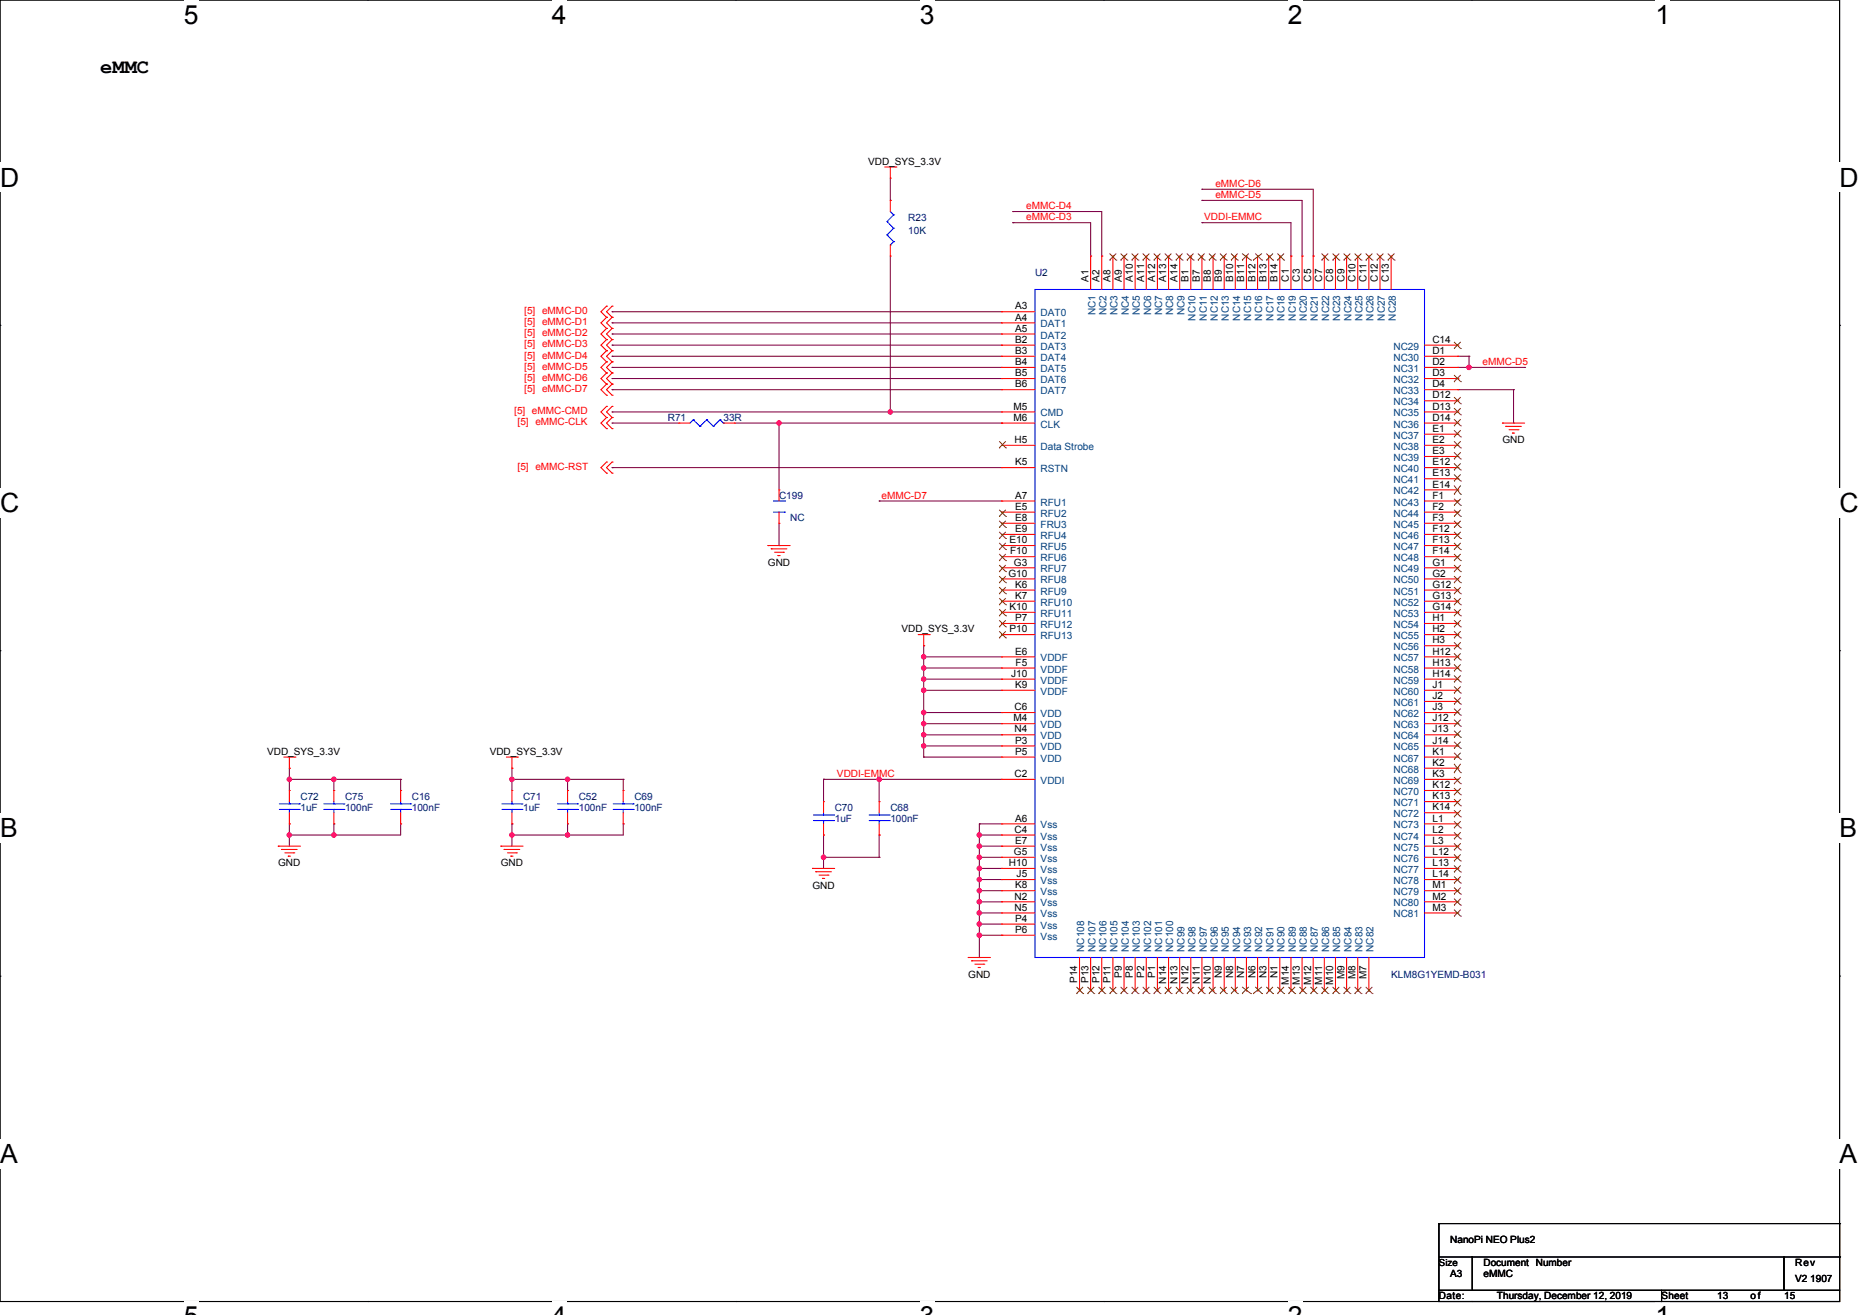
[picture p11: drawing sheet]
<svg xmlns="http://www.w3.org/2000/svg" width="297mm" height="210mm" viewBox="0 0 297 210" stroke-linecap="round" stroke-linejoin="round" font-family="sans-serif">
<path d="M0 0h293.9v207.8h-293.9z" fill="none" stroke="#000" stroke-width=".17"/>
<g fill="#fff">
<path d="M29.4 0h2.3v4.7h-2.3z"/>
<path d="M29.4 207.8h2.3v2.2h-2.3z"/>
</g>
<path d="M58.8 0h.1M58.8 207.8h.1" fill="none" stroke="#000" stroke-width=".17"/>
<g fill="#fff">
<path d="M88.2 0h2.3v4.7h-2.3z"/>
<path d="M88.2 207.8h2.3v2.2h-2.3z"/>
</g>
<path d="M117.6 0h.1M117.6 207.8h.1" fill="none" stroke="#000" stroke-width=".17"/>
<g fill="#fff">
<path d="M146.9 0h2.4v4.7h-2.4z"/>
<path d="M146.9 207.8h2.4v2.2h-2.4z"/>
</g>
<path d="M176.3 0h.1M176.3 207.8h.1" fill="none" stroke="#000" stroke-width=".17"/>
<g fill="#fff">
<path d="M205.7 0h2.4v4.7h-2.4z"/>
<path d="M205.7 207.8h2.4v2.2h-2.4z"/>
</g>
<path d="M235.1 0h.1M235.1 207.8h.1" fill="none" stroke="#000" stroke-width=".17"/>
<g fill="#fff">
<path d="M264.5 0h2.4v4.7h-2.4z"/>
<path d="M264.5 207.8h2.4v2.2h-2.4z"/>
<path d="M0 26h3.1v4.7h-3.1z"/>
<path d="M293.9 26h3.1v4.7h-3.1z"/>
<path d="M0 77.9h3.1v4.8h-3.1z"/>
<path d="M293.9 77.9h3.1v4.8h-3.1z"/>
</g>
<path d="M0 52h.1M293.9 52h.1" fill="none" stroke="#000" stroke-width=".17"/>
<g fill="#fff">
<path d="M0 129.9h2.8v4.7h-2.8z"/>
<path d="M293.9 129.9h2.8v4.7h-2.8z"/>
</g>
<path d="M0 103.9h.1M293.9 103.9h.1" fill="none" stroke="#000" stroke-width=".17"/>
<g fill="#fff">
<path d="M0 181.9h2.8v4.7h-2.8z"/>
<path d="M293.9 181.9h2.8v4.7h-2.8z"/>
</g>
<g fill="none" stroke="#000" stroke-width=".17">
<path d="M0 155.9h.1M293.9 155.9h.1M229.9 195.4h.1M229.9 195.4v5.3M229.9 195.4h64M293.9 195.4h.1M293.9 195.4v5.3M229.9 200.7h5.3v5.4h-5.3zM229.9 206.1h35.6v1.7h-35.6zM235.2 200.7h49.8v5.4h-49.8zM265.5 206.1h28.4v1.7h-28.4zM285 200.7h8.9v5.4h-8.9z"/>
<path d="M293.9 200.7h.1"/>
</g>
<g fill="none" stroke="#800040" stroke-width=".17">
<path d="M142.2 32h.1M142.2 28.4v3.6M161.8 35.6h.1M161.8 33.8h.1M161.8 35.6h12.4v5.3M161.8 33.8h14.2v7.1M192 30.2h.1M192 32h.1M192 35.6h.1M192 30.2h17.8v10.7M192 32h16v8.9M192 35.6h14.2v5.3"/>
<path d="M97.8 49.8h.1M97.8 51.6h.1M97.8 53.3h.1M97.8 55.1h.1M97.8 56.9h.1M97.8 58.7h.1M97.8 49.8h62.2M97.8 51.6h62.2M97.8 53.3h62.2M97.8 55.1h62.2M97.8 56.9h62.2M97.8 58.7h62.2"/>
<path d="M142.2 40.9v24.9M174.2 40.9h.1M176 40.9h.1M206.2 40.9h.1M208 40.9h.1M209.8 40.9h.1M232.9 56.9h1.8M232.9 58.7h10.7M234.7 56.9h.1M234.7 58.7h.1M234.7 56.9v1.8M243.6 58.7h.1"/>
<path d="M97.8 60.5h.1M97.8 62.2h.1M97.8 74.7h.1M97.8 65.8h.1M97.8 67.6h.1M97.8 60.5h62.2M97.8 62.2h62.2M97.8 65.8h62.2M97.8 67.6h10.7M97.8 74.7h62.2M117.3 67.6h42.7M124.5 67.6h.1"/>
<path d="M124.5 67.6v10.6M142.2 65.8h.1M160 67.6h.1M232.9 62.2h8.9M241.8 67.6h.1M241.8 62.2h.1M241.8 62.2v5.4M124.5 87.1h.1M124.5 83.6v3.5M140.5 80h.1M140.5 80h19.5M147.6 110.2h.1"/>
<path d="M147.6 104.9h.1M147.6 103.1h.1M147.6 106.7h.1M147.6 108.5h.1M147.6 113.8h.1M147.6 115.6h.1M147.6 117.3h.1M147.6 119.1h.1M147.6 103.1v17.8M147.6 104.9h12.4M147.6 106.7h12.4M147.6 108.5h12.4"/>
<path d="M147.6 110.2h12.4M147.6 113.8h12.4M147.6 115.6h12.4M147.6 117.3h12.4M147.6 119.1h12.4M46.2 124.5h.1M46.2 122.7h.1M46.2 133.3h.1M46.2 131.6h.1M46.2 124.5h17.8M46.2 122.7v3.5M46.2 131.6v3.5"/>
<path d="M53.3 124.5h.1M53.3 131.6h.1M53.3 133.3h.1M53.3 124.5v1.7M53.3 131.6v1.7M64 124.5h.1M64 131.6h.1M64 131.6v1.7h-17.8M64 124.5v1.7M81.8 124.5h.1M81.8 122.7h.1M81.8 133.3h.1"/>
<path d="M81.8 131.6h.1M81.8 124.5h17.8M81.8 122.7v3.5M81.8 131.6v3.5M90.7 124.5h.1M90.7 131.6h.1M90.7 133.3h.1M90.7 124.5v1.7M90.7 131.6v1.7M99.6 124.5h.1M99.6 131.6h.1M99.6 131.6v1.7h-17.8"/>
<path d="M99.6 124.5v1.7M131.6 124.5h.1M131.6 133.3h.1M131.6 136.9h.1M131.6 124.5h28.4M131.6 136.9h8.9M131.6 124.5v3.5M131.6 133.3v5.4M140.5 124.5h.1M140.5 136.9h.1M140.5 133.3h.1M140.5 124.5v3.5"/>
<path d="M140.5 133.3v3.6M147.6 120.9h.1M147.6 120.9h12.4M156.5 131.6h.1M156.5 133.3h.1M156.5 135.1h.1M156.5 136.9h.1M156.5 138.7h.1M156.5 136.9h3.5M156.5 133.3h3.5M156.5 131.6h3.5M156.5 131.6v21.3"/>
<path d="M156.5 135.1h3.5M156.5 138.7h3.5M156.5 140.5h.1M156.5 142.2h.1M156.5 144h.1M156.5 145.8h.1M156.5 147.6h.1M156.5 149.4h.1M156.5 152.9h.1M156.5 140.5h3.5M156.5 142.2h3.5M156.5 144h3.5"/>
<path d="M156.5 145.8h3.5M156.5 147.6h3.5M156.5 149.4h3.5"/>
</g>
<g fill="#f0f" stroke="#f0f" stroke-width=".17">
<circle cx="142.2" cy="65.8" r=".35"/>
<circle cx="131.6" cy="136.9" r=".35"/>
<circle cx="90.7" cy="124.5" r=".35"/>
<circle cx="81.8" cy="124.5" r=".35"/>
<circle cx="90.7" cy="133.3" r=".35"/>
<circle cx="46.2" cy="124.5" r=".35"/>
<circle cx="53.3" cy="124.5" r=".35"/>
<circle cx="46.2" cy="133.3" r=".35"/>
<circle cx="53.3" cy="133.3" r=".35"/>
<circle cx="147.6" cy="104.9" r=".35"/>
<circle cx="147.6" cy="106.7" r=".35"/>
<circle cx="147.6" cy="108.5" r=".35"/>
<circle cx="147.6" cy="110.2" r=".35"/>
<circle cx="147.6" cy="113.8" r=".35"/>
<circle cx="147.6" cy="117.3" r=".35"/>
<circle cx="147.6" cy="115.6" r=".35"/>
<circle cx="147.6" cy="119.1" r=".35"/>
<circle cx="140.5" cy="124.5" r=".35"/>
<circle cx="156.5" cy="133.3" r=".35"/>
<circle cx="156.5" cy="135.1" r=".35"/>
<circle cx="156.5" cy="136.9" r=".35"/>
<circle cx="156.5" cy="138.7" r=".35"/>
<circle cx="156.5" cy="140.5" r=".35"/>
<circle cx="156.5" cy="142.2" r=".35"/>
<circle cx="156.5" cy="144" r=".35"/>
<circle cx="156.5" cy="145.8" r=".35"/>
<circle cx="156.5" cy="147.6" r=".35"/>
<circle cx="156.5" cy="149.3" r=".35"/>
<circle cx="81.8" cy="133.3" r=".35"/>
<circle cx="234.7" cy="58.7" r=".35"/>
<circle cx="124.5" cy="67.6" r=".35"/>
</g>
<g fill="none" stroke="#f00" stroke-width=".17">
<path d="M141.4 26.7h1.7M142.2 28.4h.1M142.2 32h.1M142.2 26.7v1.7M142.2 32v1.8M142.2 39.1v1.8M143.1 26.7h.1M96.9 50.7h.1M96.9 48.9h.1M96.9 52.5h.1M96.9 54.2h.1M96.9 56h.1"/>
<path d="M96.9 57.8h.1M96.9 59.6h.1M96.9 48.9l-.9 .9 .9 .9M96.9 50.7l-.9 .9 .9 .9M96.9 52.5l-.9 .8 .9 .9M96.9 54.2l-.9 .9 .9 .9M96.9 56l-.9 .9 .9 .9M96.9 57.8l-.9 .9 .9 .9M96.9 59.6l-.9 .9 .9 .8M97.8 50.7h.1M97.8 48.9h.1M97.8 52.5h.1"/>
<path d="M97.8 54.2h.1M97.8 56h.1M97.8 57.8h.1M97.8 59.6h.1M97.8 48.9l-.9 .9 .9 .9M97.8 50.7l-.9 .9 .9 .9M97.8 52.5l-.9 .8 .9 .9M97.8 54.2l-.9 .9 .9 .9M97.8 56l-.9 .9 .9 .9M97.8 57.8l-.9 .9 .9 .9M97.8 59.6l-.9 .9 .9 .8M142.2 40.9h.1"/>
<path d="M160 49.8h.1M160 51.6h.1M160 53.3h.1M160 55.1h.1M160 56.9h.1M160 58.7h.1M160 49.8h5.4M160 51.6h5.4M160 53.3h5.4M160 55.1h5.4M160 56.9h5.4M160 58.7h5.4"/>
<path d="M174.2 40.9h.1M174.2 40.9v5.3M176 40.9h.1M176 40.9v5.3M177.8 40.9h.1M177.8 40.9v5.3M179.6 40.9h.1M179.6 40.9v5.3M181.4 40.9h.1M181.4 40.9v5.3M183.1 40.9h.1M183.1 40.9v5.3"/>
<path d="M184.9 40.9h.1M184.9 40.9v5.3M186.7 40.9h.1M186.7 40.9v5.3M188.5 40.9h.1M188.5 40.9v5.3M190.2 40.9h.1M190.2 40.9v5.3M192 40.9h.1M192 40.9v5.3M193.8 40.9h.1M193.8 40.9v5.3"/>
<path d="M195.6 40.9h.1M195.6 40.9v5.3M197.4 40.9h.1M197.4 40.9v5.3M199.1 40.9h.1M199.1 40.9v5.3M200.9 40.9h.1M200.9 40.9v5.3M202.7 40.9h.1M202.7 40.9v5.3M204.5 40.9h.1M204.5 40.9v5.3"/>
<path d="M206.2 40.9h.1M206.2 40.9v5.3M208 40.9h.1M208 40.9v5.3M209.8 40.9h.1M209.8 40.9v5.3M211.6 40.9h.1M211.6 40.9v5.3M213.4 40.9h.1M213.4 40.9v5.3M215.1 40.9h.1M215.1 40.9v5.3"/>
<path d="M216.9 40.9h.1M216.9 40.9v5.3M218.7 40.9h.1M218.7 40.9v5.3M220.5 40.9h.1M220.5 40.9v5.3M222.2 40.9h.1M222.2 40.9v5.3M227.6 55.1h5.3M227.6 56.9h5.3M227.6 58.7h5.3M232.9 55.1h.1"/>
<path d="M232.9 56.9h.1M232.9 58.7h.1M96.9 68.5h.1M96.9 66.7h.1M96.9 64.9h.1M96.9 61.3h.1M96.9 63.1h.1M96.9 75.6h.1M96.9 73.8h.1M96.9 66.7l-.9 .9 .9 .9M96.9 64.9l-.9 .9 .9 .9M96.9 61.3l-.9 .9 .9 .9"/>
<path d="M96.9 73.8l-.9 .9 .9 .9M97.8 68.5h.1M97.8 66.7h.1M97.8 64.9h.1M97.8 61.3h.1M97.8 63.1h.1M97.8 75.6h.1M97.8 73.8h.1M97.8 66.7l-.9 .9 .9 .9M97.8 64.9l-.9 .9 .9 .9M97.8 61.3l-.9 .9 .9 .9M97.8 73.8l-.9 .9 .9 .9"/>
<path d="M108.5 67.6h.1M108.5 67.6h1.7M115.6 67.6h1.7M117.3 67.6h.1M124.5 78.2h.1M124.5 78.2v1.8M160 60.5h.1M160 62.2h.1M160 71.1h.1M160 74.7h.1M160 65.8h.1M160 67.6h.1"/>
<path d="M160 67.6h5.4M160 60.5h5.4M160 62.2h5.4M160 65.8h5.4M160 71.1h5.4M160 74.7h5.4M227.6 67.6h5.3M227.6 60.5h5.3M227.6 62.2h5.3M227.6 64h5.3M227.6 65.8h5.3M227.6 69.3h5.3"/>
<path d="M227.6 71.1h5.3M227.6 72.9h5.3M227.6 74.7h5.3M227.6 76.5h5.3M227.6 78.2h5.3M232.9 60.5h.1M232.9 62.2h.1M232.9 64h.1M232.9 65.8h.1M232.9 67.6h.1M232.9 69.3h.1M232.9 71.1h.1"/>
<path d="M232.9 72.9h.1M232.9 74.7h.1M232.9 76.5h.1M232.9 78.2h.1M240 67.6h.1M240 67.6h3.6M240.6 68.1h.1M240.6 68.1h2.5M241.1 68.6h1.4M241.6 69.2h.1M241.6 69.2h.4M242.5 68.6h.1"/>
<path d="M122.7 87.1h.1M122.7 87.1h3.5M123.2 87.7h.1M123.2 87.7h2.5M123.8 88.2h1.4M124.3 88.7h.1M124.3 88.7h.3M124.5 83.6h.1M124.5 81.8v1.8M125.2 88.2h.1M160 80h.1M160 81.8h.1"/>
<path d="M160 83.6h.1M160 85.3h.1M160 87.1h.1M160 88.9h.1M160 90.7h.1M160 92.5h.1M160 94.2h.1M160 96h.1M160 97.8h.1M160 99.6h.1M160 87.1h5.4M160 80h5.4"/>
<path d="M160 81.8h5.4M160 83.6h5.4M160 85.3h5.4M160 88.9h5.4M160 90.7h5.4M160 92.5h5.4M160 94.2h5.4M160 96h5.4M160 97.8h5.4M160 99.6h5.4M227.6 87.1h5.3M227.6 80h5.3"/>
<path d="M227.6 81.8h5.3M227.6 83.6h5.3M227.6 85.3h5.3M227.6 88.9h5.3M227.6 90.7h5.3M227.6 92.5h5.3M227.6 94.2h5.3M227.6 96h5.3M227.6 97.8h5.3M227.6 99.6h5.3M232.9 80h.1M232.9 81.8h.1"/>
<path d="M232.9 83.6h.1M232.9 85.3h.1M232.9 87.1h.1M232.9 88.9h.1M232.9 90.7h.1M232.9 92.5h.1M232.9 94.2h.1M232.9 96h.1M232.9 97.8h.1M232.9 99.6h.1M146.7 101.3h1.8M147.6 103.1h.1"/>
<path d="M147.6 101.3v1.8M148.5 101.3h.1M160 113.8h.1M160 104.9h.1M160 106.7h.1M160 108.5h.1M160 110.2h.1M160 115.6h.1M160 117.3h.1M160 119.1h.1M160 101.3h.1M160 101.3h5.4"/>
<path d="M160 113.8h5.4M160 104.9h5.4M160 106.7h5.4M160 108.5h5.4M160 110.2h5.4M160 115.6h5.4M160 117.3h5.4M160 119.1h5.4M227.6 101.3h5.3M227.6 113.8h5.3M227.6 104.9h5.3M227.6 106.7h5.3"/>
<path d="M227.6 103.1h5.3M227.6 108.5h5.3M227.6 110.2h5.3M227.6 112h5.3M227.6 115.6h5.3M227.6 117.3h5.3M227.6 119.1h5.3M232.9 101.3h.1M232.9 103.1h.1M232.9 104.9h.1M232.9 106.7h.1M232.9 108.5h.1"/>
<path d="M232.9 110.2h.1M232.9 112h.1M232.9 113.8h.1M232.9 115.6h.1M232.9 117.3h.1M232.9 119.1h.1M44.4 135.1h.1M44.4 135.1h3.6M45 135.7h.1M45 135.7h2.5M45.3 120.9h1.8M45.5 136.2h1.4"/>
<path d="M46 136.7h.1M46 136.7h.4M46.2 122.7h.1M46.2 126.2h.1M46.2 131.6h.1M46.2 120.9v1.8M46.2 126.2v1.8M46.2 129.8v1.8M46.9 136.2h.1M47.1 120.9h.1M53.3 126.2h.1M53.3 131.6h.1"/>
<path d="M53.3 126.2v1.8M53.3 129.8v1.8M64 126.2h.1M64 131.6h.1M64 126.2v1.8M64 129.8v1.8M80 135.1h.1M80 135.1h3.6M80.5 135.7h.1M80.5 135.7h2.5M80.9 120.9h1.8M81.1 136.2h1.4"/>
<path d="M81.6 136.7h.1M81.6 136.7h.4M81.8 122.7h.1M81.8 126.2h.1M81.8 131.6h.1M81.8 120.9v1.8M81.8 126.2v1.8M81.8 129.8v1.8M82.5 136.2h.1M82.7 120.9h.1M90.7 126.2h.1M90.7 131.6h.1"/>
<path d="M90.7 126.2v1.8M90.7 129.8v1.8M99.6 126.2h.1M99.6 131.6h.1M99.6 126.2v1.8M99.6 129.8v1.8M129.8 138.7h.1M129.8 138.7h3.5M130.3 139.2h.1M130.3 139.2h2.5M130.9 139.8h1.4M131.6 128h.1"/>
<path d="M131.6 133.3h.1M131.6 128v1.8M131.6 131.6v1.7M132.3 139.8h.1M140.5 128h.1M140.5 133.3h.1M140.5 128v1.8M140.5 131.6v1.7M160 131.6h.1M160 124.5h.1M160 133.3h.1M160 135.1h.1"/>
<path d="M160 136.9h.1M160 138.7h.1M160 120.9h.1M160 120.9h5.4M160 138.7h5.4M160 135.1h5.4M160 131.6h5.4M160 124.5h5.4M160 133.3h5.4M160 136.9h5.4M227.6 120.9h5.3M227.6 138.7h5.3"/>
<path d="M227.6 135.1h5.3M227.6 131.6h5.3M227.6 124.5h5.3M227.6 133.3h5.3M227.6 136.9h5.3M227.6 122.7h5.3M227.6 126.2h5.3M227.6 128h5.3M227.6 129.8h5.3M232.9 120.9h.1M232.9 122.7h.1M232.9 124.5h.1"/>
<path d="M232.9 126.2h.1M232.9 128h.1M232.9 129.8h.1M232.9 131.6h.1M232.9 133.3h.1M232.9 135.1h.1M232.9 136.9h.1M232.9 138.7h.1M131.4 140.3h.1M131.4 140.3h.4M154.7 152.9h.1M154.7 152.9h3.5"/>
<path d="M155.2 153.4h.1M155.2 153.4h2.5M155.8 154h1.4M156.3 154.5h.1M156.3 154.5h.3M157.2 154h.1M160 140.5h.1M160 142.2h.1M160 144h.1M160 145.8h.1M160 147.6h.1M160 149.4h.1"/>
<path d="M160 140.5h5.4M160 142.2h5.4M160 144h5.4M160 145.8h5.4M160 147.6h5.4M160 149.4h5.4M172.5 158.2h.1M172.5 152.9v5.3M174.2 158.2h.1M174.2 152.9v5.3M176 158.2h.1M176 152.9v5.3"/>
<path d="M177.8 158.2h.1M177.8 152.9v5.3M179.6 158.2h.1M179.6 152.9v5.3M181.4 158.2h.1M181.4 152.9v5.3M183.1 158.2h.1M183.1 152.9v5.3M184.9 158.2h.1M184.9 152.9v5.3M186.7 158.2h.1M186.7 152.9v5.3"/>
<path d="M188.5 158.2h.1M188.5 152.9v5.3M190.2 158.2h.1M190.2 152.9v5.3M192 158.2h.1M192 152.9v5.3M193.8 158.2h.1M193.8 152.9v5.3M195.6 158.2h.1M195.6 152.9v5.3M197.4 158.2h.1M197.4 152.9v5.3"/>
<path d="M199.1 158.2h.1M199.1 152.9v5.3M200.9 158.2h.1M200.9 152.9v5.3M202.7 158.2h.1M202.7 152.9v5.3M204.5 158.2h.1M204.5 152.9v5.3M206.2 158.2h.1M206.2 152.9v5.3M208 158.2h.1M208 152.9v5.3"/>
<path d="M209.8 158.2h.1M209.8 152.9v5.3M211.6 158.2h.1M211.6 152.9v5.3M213.4 158.2h.1M213.4 152.9v5.3M215.1 158.2h.1M215.1 152.9v5.3M216.9 158.2h.1M216.9 152.9v5.3M218.7 158.2h.1M218.7 152.9v5.3"/>
<path d="M227.6 140.5h5.3M227.6 142.2h5.3M227.6 144h5.3M227.6 145.8h5.3M232.9 140.5h.1M232.9 142.2h.1M232.9 144h.1M232.9 145.8h.1"/>
</g>
<g fill="none" stroke="#00f" stroke-width=".17">
<path d="M141.7 35.4h.1M141.7 37.5h.1M141.7 35.4l1.1 1M141.7 37.5l1.1 1.1M142.2 39.1h.1M142.2 33.8l.6 .5M142.8 34.3h.1M142.8 36.4h.1M142.8 38.6h.1M142.8 34.3l-1.1 1.1M142.8 36.4l-1.1 1.1M142.8 38.6l-.6 .5"/>
<path d="M165.4 46.2h62.2v106.7h-62.2zM110.8 67h.1M110.8 67l-.6 .6M110.8 67l1 1.1M111.8 68.1h.1M112.9 67h.1M112.9 67l-1.1 1.1M112.9 67l1.1 1.1M114 68.1h.1M115 67h.1M115 67l-1 1.1M115 67l.6 .6"/>
<path d="M115.6 67.6h.1M123.6 81.8h1.7M123.6 80h1.7M125.3 81.8h.1M125.3 80h.1M44.6 129.3h3.2M44.6 128.4h3.2M46.2 128.4h.1M46.2 129.3h.1M46.2 128v.4M46.2 129.3v.5M47.8 129.3h.1"/>
<path d="M47.8 128.4h.1M51.7 129.3h3.2M51.7 128.4h3.2M53.3 128.4h.1M53.3 129.3h.1M53.3 128v.4M53.3 129.3v.5M54.9 129.3h.1M54.9 128.4h.1M62.4 129.3h3.2M62.4 128.4h3.2M64 128.4h.1"/>
<path d="M64 129.3h.1M64 128v.4M64 129.3v.5M65.6 129.3h.1M65.6 128.4h.1M80.2 129.3h3.2M80.2 128.4h3.2M81.8 128.4h.1M81.8 129.3h.1M81.8 128v.4M81.8 129.3v.5M83.4 129.3h.1"/>
<path d="M83.4 128.4h.1M89.1 129.3h3.2M89.1 128.4h3.2M90.7 128.4h.1M90.7 129.3h.1M90.7 128v.4M90.7 129.3v.5M92.3 129.3h.1M92.3 128.4h.1M98 129.3h3.2M98 128.4h3.2M99.6 128.4h.1"/>
<path d="M99.6 129.3h.1M99.6 128v.4M99.6 129.3v.5M101.2 129.3h.1M101.2 128.4h.1M130 131h3.2M130 130.2h3.2M131.6 130.2h.1M131.6 131h.1M131.6 129.8v.4M131.6 131v.6M133.2 131h.1"/>
<path d="M133.2 130.2h.1M138.9 131h3.2M138.9 130.2h3.2M140.5 130.2h.1M140.5 131h.1M140.5 129.8v.4M140.5 131v.6M142.1 131h.1M142.1 130.2h.1"/>
</g>
<g fill="none" stroke="#804000" stroke-width=".16">
<path d="M177.3 41.5h.1M177.3 40.5l1 1M178.3 41.5h.1M178.3 40.5l-1 1M179 41.5h.1M179 40.5l1.1 1M180.1 41.5h.1M180.1 40.5l-1.1 1M180.8 41.5h.1M180.8 40.5l1.1 1M181.9 41.5h.1M181.9 40.5l-1.1 1"/>
<path d="M182.6 41.5h.1M182.6 40.5l1 1M183.6 41.5h.1M183.6 40.5l-1 1M184.3 41.5h.1M184.3 40.5l1.1 1M185.4 41.5h.1M185.4 40.5l-1.1 1M186.1 41.5h.1M186.1 40.5l1 1M187.1 41.5h.1M187.1 40.5l-1 1"/>
<path d="M187.9 41.5h.1M187.9 40.5l1 1M188.9 41.5h.1M188.9 40.5l-1 1M189.6 41.5h.1M189.6 40.5l1.1 1M190.7 41.5h.1M190.7 40.5l-1.1 1M191.4 41.5h.1M191.4 40.5l1 1M192.4 41.5h.1M192.4 40.5l-1 1"/>
<path d="M193.1 41.5h.1M193.1 40.5l1.1 1M194.2 41.5h.1M194.2 40.5l-1.1 1M194.9 41.5h.1M194.9 40.5l1.1 1M196 41.5h.1M196 40.5l-1.1 1M196.7 41.5h.1M196.7 40.5l1 1M197.7 41.5h.1M197.7 40.5l-1 1"/>
<path d="M198.4 41.5h.1M198.4 40.5l1.4 1M199.5 40.5l-1.1 1M199.8 41.5h.1M200.2 41.5h.1M200.6 40.5l1 1M201.6 41.5h.1M201.6 40.5l-1.4 1M202.3 41.5h.1M202.3 40.5l1.1 1M203.4 41.5h.1M203.4 40.5l-1.1 1"/>
<path d="M204.1 41.5h.1M204.1 40.5l1 1M205.1 41.5h.1M205.1 40.5l-1 1M211.1 41.5h.1M211.1 40.5l1.1 1M212.2 41.5h.1M212.2 40.5l-1.1 1M212.9 41.5h.1M212.9 40.5l1.1 1M214 41.5h.1M214 40.5l-1.1 1"/>
<path d="M214.7 41.5h.1M214.7 40.5l1 1M215.7 41.5h.1M215.7 40.5l-1 1M216.4 41.5h.1M216.4 40.5l1.1 1M217.5 41.5h.1M217.5 40.5l-1.1 1M218.2 41.5h.1M218.2 40.5l1.1 1M219.3 41.5h.1M219.3 40.5l-1.1 1"/>
<path d="M220 41.5h.1M220 40.5l1 1M221 41.5h.1M221 40.5l-1 1M221.7 41.5h.1M221.7 40.5l1.1 1M222.8 41.5h.1M222.8 40.5l-1.1 1M232.3 55.7h.1M232.3 54.6l1.1 1.1M232.3 59.9l1.1 1.1M233.4 55.7h.1"/>
<path d="M233.4 54.6l-1.1 1.1M233.4 59.9l-1.1 1.1M159.6 71.5h.1M159.6 70.5l1.1 1M160.7 71.5h.1M160.7 70.5l-1.1 1M232.3 61h.1M232.3 64.5h.1M232.3 66.2h.1M232.3 68h.1M232.3 69.8h.1M232.3 71.5h.1"/>
<path d="M232.3 73.3h.1M232.3 75.1h.1M232.3 76.8h.1M232.3 78.9h.1M232.3 63.4l1.1 1.1M232.3 65.2l1.1 1M232.3 66.9l1.1 1.1M232.3 68.7l1.1 1.1M232.3 70.5l1.1 1M232.3 72.2l1.1 1.1M232.3 74l1.1 1.1M232.3 75.8l1.1 1"/>
<path d="M232.3 77.5l1.1 1.4M232.3 79.6l1.1 1.1M233.4 61h.1M233.4 64.5h.1M233.4 66.2h.1M233.4 68h.1M233.4 69.8h.1M233.4 71.5h.1M233.4 73.3h.1M233.4 75.1h.1M233.4 76.8h.1M233.4 78.9h.1"/>
<path d="M233.4 63.4l-1.1 1.1M233.4 65.2l-1.1 1M233.4 66.9l-1.1 1.1M233.4 68.7l-1.1 1.1M233.4 70.5l-1.1 1M233.4 72.2l-1.1 1.1M233.4 74l-1.1 1.1M233.4 75.8l-1.1 1M233.4 77.5l-1.1 1.4M233.4 79.6l-1.1 1.1M159.6 82.5h.1M159.6 84.2h.1"/>
<path d="M159.6 86h.1M159.6 87.8h.1M159.6 89.5h.1M159.6 91.3h.1M159.6 93.1h.1M159.6 94.8h.1M159.6 96.6h.1M159.6 98.3h.1M159.6 81.4l1.1 1.1M159.6 83.2l1.1 1M159.6 84.9l1.1 1.1M159.6 86.7l1.1 1.1"/>
<path d="M159.6 88.5l1.1 1M159.6 90.2l1.1 1.1M159.6 92l1.1 1.1M159.6 93.8l1.1 1M159.6 95.5l1.1 1.1M159.6 97.3l1.1 1M159.6 99.1l1.1 1M160.7 82.5h.1M160.7 84.2h.1M160.7 86h.1M160.7 87.8h.1M160.7 89.5h.1"/>
<path d="M160.7 91.3h.1M160.7 93.1h.1M160.7 94.8h.1M160.7 96.6h.1M160.7 98.3h.1M160.7 83.2l-1.1 1M160.7 84.9l-1.1 1.1M160.7 92l-1.1 1.1M160.7 93.8l-1.1 1M160.7 99.1l-1.1 1M160.7 81.4l-1.1 1.1M160.7 86.7l-1.1 1.1"/>
<path d="M160.7 88.5l-1.1 1M160.7 90.2l-1.1 1.1M160.7 95.5l-1.1 1.1M160.7 97.3l-1.1 1M232.3 80.7h.1M232.3 82.5h.1M232.3 84.2h.1M232.3 86h.1M232.3 87.8h.1M232.3 89.5h.1M232.3 91.3h.1M232.3 93.1h.1"/>
<path d="M232.3 94.8h.1M232.3 96.6h.1M232.3 98.3h.1M232.3 81.4l1.1 1.1M232.3 83.2l1.1 1M232.3 84.9l1.1 1.1M232.3 86.7l1.1 1.1M232.3 88.5l1.1 1M232.3 90.2l1.1 1.1M232.3 92l1.1 1.1M232.3 93.8l1.1 1M232.3 95.5l1.1 1.1"/>
<path d="M232.3 97.3l1.1 1M232.3 99.1l1.1 1M233.4 80.7h.1M233.4 82.5h.1M233.4 84.2h.1M233.4 86h.1M233.4 87.8h.1M233.4 89.5h.1M233.4 91.3h.1M233.4 93.1h.1M233.4 94.8h.1M233.4 96.6h.1"/>
<path d="M233.4 98.3h.1M233.4 81.4l-1.1 1.1M233.4 83.2l-1.1 1M233.4 84.9l-1.1 1.1M233.4 86.7l-1.1 1.1M233.4 88.5l-1.1 1M233.4 90.2l-1.1 1.1M233.4 92l-1.1 1.1M233.4 93.8l-1.1 1M233.4 95.5l-1.1 1.1M233.4 97.3l-1.1 1M233.4 99.1l-1.1 1"/>
<path d="M159.6 100.1h.1M159.6 101.9h.1M159.6 100.8l1.1 1.1M160.7 100.1h.1M160.7 101.9h.1M160.7 100.8l-1.1 1.1M232.3 100.1h.1M232.3 101.9h.1M232.3 103.6h.1M232.3 105.4h.1M232.3 107.2h.1M232.3 108.9h.1"/>
<path d="M232.3 110.7h.1M232.3 112.5h.1M232.3 114.2h.1M232.3 116h.1M232.3 117.7h.1M232.3 119.5h.1M232.3 100.8l1.1 1.1M232.3 102.6l1.1 1M232.3 104.3l1.1 1.1M232.3 106.1l1.1 1.1M232.3 107.9l1.1 1M232.3 109.6l1.1 1.1"/>
<path d="M232.3 111.4l1.1 1.1M232.3 113.2l1.1 1M232.3 114.9l1.1 1.1M232.3 116.7l1.1 1M232.3 118.5l1.1 1M233.4 100.1h.1M233.4 101.9h.1M233.4 103.6h.1M233.4 105.4h.1M233.4 107.2h.1M233.4 108.9h.1M233.4 110.7h.1"/>
<path d="M233.4 112.5h.1M233.4 114.2h.1M233.4 116h.1M233.4 117.7h.1M233.4 119.5h.1M233.4 100.8l-1.1 1.1M233.4 102.6l-1.1 1M233.4 104.3l-1.1 1.1M233.4 106.1l-1.1 1.1M233.4 107.9l-1.1 1M233.4 109.6l-1.1 1.1M233.4 111.4l-1.1 1.1"/>
<path d="M233.4 113.2l-1.1 1M233.4 114.9l-1.1 1.1M233.4 116.7l-1.1 1M233.4 118.5l-1.1 1M232.3 121.3h.1M232.3 123.4h.1M232.3 125.2h.1M232.3 126.9h.1M232.3 128.7h.1M232.3 130.4h.1M232.3 132.2h.1M232.3 134h.1"/>
<path d="M232.3 135.7h.1M232.3 137.5h.1M232.3 139.3h.1M232.3 120.2l1.1 1.1M232.3 122l1.1 1.4M232.3 124.1l1.1 1.1M232.3 125.9l1.1 1M232.3 127.6l1.1 1.1M232.3 129.4l1.1 1M232.3 131.2l1.1 1M232.3 132.9l1.1 1.1M232.3 134.7l1.1 1"/>
<path d="M232.3 136.4l1.1 1.1M232.3 138.2l1.1 1.1M232.3 140l1.1 1M233.4 121.3h.1M233.4 123.4h.1M233.4 125.2h.1M233.4 126.9h.1M233.4 128.7h.1M233.4 130.4h.1M233.4 132.2h.1M233.4 134h.1M233.4 135.7h.1"/>
<path d="M233.4 137.5h.1M233.4 139.3h.1M233.4 120.2l-1.1 1.1M233.4 122l-1.1 1.4M233.4 124.1l-1.1 1.1M233.4 125.9l-1.1 1M233.4 127.6l-1.1 1.1M233.4 129.4l-1.1 1M233.4 131.2l-1.1 1M233.4 132.9l-1.1 1.1M233.4 134.7l-1.1 1M233.4 136.4l-1.1 1.1"/>
<path d="M233.4 138.2l-1.1 1.1M233.4 140l-1.1 1M172 158.7h.1M172 157.6l1 1.1M173 158.7h.1M173 157.6l-1 1.1M173.7 158.7h.1M173.7 157.6l1.1 1.1M174.8 158.7h.1M174.8 157.6l-1.1 1.1M175.5 158.7h.1M175.5 157.6l1.1 1.1"/>
<path d="M176.6 158.7h.1M176.6 157.6l-1.1 1.1M177.3 158.7h.1M177.3 157.6l1 1.1M178.3 158.7h.1M178.3 157.6l-1 1.1M179 158.7h.1M179 157.6l1.1 1.1M180.1 158.7h.1M180.1 157.6l-1.1 1.1M180.8 158.7h.1M180.8 157.6l1.1 1.1"/>
<path d="M181.9 158.7h.1M181.9 157.6l-1.1 1.1M182.6 158.7h.1M182.6 157.6l1 1.1M183.6 158.7h.1M183.6 157.6l-1 1.1M184.3 158.7h.1M184.3 157.6l1.1 1.1M185.4 158.7h.1M185.4 157.6l-1.1 1.1M186.1 158.7h.1M186.1 157.6l1 1.1"/>
<path d="M187.1 158.7h.1M187.1 157.6l-1 1.1M187.9 158.7h.1M187.9 157.6l1 1.1M188.9 158.7h.1M188.9 157.6l-1 1.1M189.6 158.7h.1M189.6 157.6l1.1 1.1M190.7 158.7h.1M190.7 157.6l-1.1 1.1M191.4 158.7h.1M191.4 157.6l1 1.1"/>
<path d="M192.4 158.7h.1M192.4 157.6l-1 1.1M193.1 158.7h.1M193.1 157.6l1.1 1.1M194.2 158.7h.1M194.2 157.6l-1.1 1.1M194.9 158.7h.1M194.9 157.6l1.1 1.1M196 158.7h.1M196 157.6l-1.1 1.1M196.7 158.7h.1M196.7 157.6l1 1.1"/>
<path d="M197.7 158.7h.1M197.7 157.6l-1 1.1M198.4 158.7h.1M198.4 157.6l1.4 1.1M199.5 157.6l-1.1 1.1M199.8 158.7h.1M200.2 158.7h.1M200.6 157.6l1 1.1M201.6 158.7h.1M201.6 157.6l-1.4 1.1M202.3 158.7h.1M202.3 157.6l1.1 1.1"/>
<path d="M203.4 158.7h.1M203.4 157.6l-1.1 1.1M204.1 158.7h.1M204.1 157.6l1 1.1M205.1 158.7h.1M205.1 157.6l-1 1.1M205.8 158.7h.1M205.8 157.6l1.1 1.1M206.9 158.7h.1M206.9 157.6l-1.1 1.1M207.6 158.7h.1M207.6 157.6l1.1 1.1"/>
<path d="M208.7 158.7h.1M208.7 157.6l-1.1 1.1M209.4 158.7h.1M209.4 157.6l1 1.1M210.4 158.7h.1M210.4 157.6l-1 1.1M211.1 158.7h.1M211.1 157.6l1.1 1.1M212.2 158.7h.1M212.2 157.6l-1.1 1.1M212.9 158.7h.1M212.9 157.6l1.1 1.1"/>
<path d="M214 158.7h.1M214 157.6l-1.1 1.1M214.7 158.7h.1M214.7 157.6l1 1.1M215.7 158.7h.1M215.7 157.6l-1 1.1M216.4 158.7h.1M216.4 157.6l1.1 1.1M217.5 158.7h.1M217.5 157.6l-1.1 1.1M218.2 158.7h.1M218.2 157.6l1.1 1.1"/>
<path d="M219.3 158.7h.1M219.3 157.6l-1.1 1.1M232.3 141h.1M232.3 142.8h.1M232.3 144.6h.1M232.3 146.3h.1M232.3 141.7l1.1 1.1M232.3 143.5l1.1 1.1M232.3 145.3l1.1 1M233.4 141h.1M233.4 142.8h.1M233.4 144.6h.1"/>
<path d="M233.4 146.3h.1M233.4 141.7l-1.1 1.1M233.4 143.5l-1.1 1.1M233.4 145.3l-1.1 1"/>
</g>
<g font-size="4.2">
<text x="29.4" y="3.8">5</text>
<text x="88.2" y="3.8">4</text>
<text x="147" y="3.8">3</text>
<text x="205.7" y="3.8">2</text>
<text x="264.5" y="3.8">1</text>
<text x="0" y="29.8">D</text>
<text x="293.9" y="29.8">D</text>
<text x="0" y="81.8">C</text>
<text x="293.9" y="81.8">C</text>
<text x="0" y="133.7">B</text>
<text x="293.9" y="133.7">B</text>
<text x="0" y="185.7">A</text>
<text x="293.9" y="185.7">A</text>
</g>
<text font-size="3.2" x="16" y="11.6">eMMC</text>
<g font-size="1.6">
<text x="138.7" y="26.3">VDD_SYS_3.3V</text>
<text x="173.9" y="45" transform="rotate(-90 173.9 45)">A1</text>
<text x="175.7" y="45" transform="rotate(-90 175.7 45)">A2</text>
<text x="177.4" y="45" transform="rotate(-90 177.4 45)">A8</text>
<text x="179.2" y="45" transform="rotate(-90 179.2 45)">A9</text>
<text x="181" y="45" transform="rotate(-90 181 45)">A10</text>
<text x="182.8" y="45" transform="rotate(-90 182.8 45)">A11</text>
<text x="184.6" y="45" transform="rotate(-90 184.6 45)">A12</text>
<text x="186.3" y="45" transform="rotate(-90 186.3 45)">A13</text>
<text x="188.1" y="45" transform="rotate(-90 188.1 45)">A14</text>
<text x="189.9" y="45" transform="rotate(-90 189.9 45)">B1</text>
<text x="191.7" y="45" transform="rotate(-90 191.7 45)">B7</text>
<text x="193.4" y="45" transform="rotate(-90 193.4 45)">B8</text>
<text x="195.2" y="45" transform="rotate(-90 195.2 45)">B9</text>
<text x="197" y="45" transform="rotate(-90 197 45)">B10</text>
<text x="198.8" y="45" transform="rotate(-90 198.8 45)">B11</text>
<text x="200.6" y="45" transform="rotate(-90 200.6 45)">B12</text>
<text x="202.3" y="45" transform="rotate(-90 202.3 45)">B13</text>
<text x="204.1" y="45" transform="rotate(-90 204.1 45)">B14</text>
<text x="205.9" y="45" transform="rotate(-90 205.9 45)">C1</text>
<text x="207.7" y="45" transform="rotate(-90 207.7 45)">C3</text>
<text x="209.5" y="45" transform="rotate(-90 209.5 45)">C5</text>
<text x="211.2" y="45" transform="rotate(-90 211.2 45)">C7</text>
<text x="213" y="45" transform="rotate(-90 213 45)">C8</text>
<text x="214.8" y="45" transform="rotate(-90 214.8 45)">C9</text>
<text x="216.6" y="45" transform="rotate(-90 216.6 45)">C10</text>
<text x="218.3" y="45" transform="rotate(-90 218.3 45)">C11</text>
<text x="220.1" y="45" transform="rotate(-90 220.1 45)">C12</text>
<text x="221.9" y="45" transform="rotate(-90 221.9 45)">C13</text>
<text x="162.2" y="49.4">A3</text>
<text x="162.2" y="51.2">A4</text>
<text x="162.2" y="53">A5</text>
<text x="162.2" y="54.7">B2</text>
<text x="162.2" y="56.5">B3</text>
<text x="162.2" y="58.3">B4</text>
<text x="228.9" y="54.7">C14</text>
<text x="228.9" y="56.5">D1</text>
<text x="228.9" y="58.3">D2</text>
<text x="161.9" y="65.4">M5</text>
<text x="162.2" y="60.1">B5</text>
<text x="162.2" y="61.9">B6</text>
<text x="228.9" y="60.1">D3</text>
<text x="228.9" y="61.9">D4</text>
<text x="228.9" y="63.6">D12</text>
<text x="228.9" y="65.4">D13</text>
<text x="161.9" y="67.2">M6</text>
<text x="162.1" y="70.7">H5</text>
<text x="228.9" y="67.2">D14</text>
<text x="228.9" y="69">E1</text>
<text x="228.9" y="70.7">E2</text>
<text x="240" y="70.8">GND</text>
<text x="162.2" y="74.3">K5</text>
<text x="228.9" y="72.5">E3</text>
<text x="228.9" y="74.3">E12</text>
<text x="228.9" y="76.1">E13</text>
<text x="228.9" y="77.9">E14</text>
<text x="162.2" y="79.6">A7</text>
<text x="162.2" y="81.4">E5</text>
<text x="162.2" y="83.2">E8</text>
<text x="228.9" y="79.6">F1</text>
<text x="228.9" y="81.4">F2</text>
<text x="228.9" y="83.2">F3</text>
<text x="161.3" y="86.8">E10</text>
<text x="161.4" y="88.5">F10</text>
<text x="162.2" y="85">E9</text>
<text x="228.9" y="85">F12</text>
<text x="228.9" y="86.8">F13</text>
<text x="228.9" y="88.5">F14</text>
<text x="122.7" y="90.3">GND</text>
<text x="161.1" y="92.1">G10</text>
<text x="162" y="90.3">G3</text>
<text x="162.2" y="93.9">K6</text>
<text x="162.2" y="95.6">K7</text>
<text x="228.9" y="90.3">G1</text>
<text x="228.9" y="92.1">G2</text>
<text x="228.9" y="93.9">G12</text>
<text x="228.9" y="95.6">G13</text>
<text x="144" y="101">VDD_SYS_3.3V</text>
<text x="161.3" y="97.4">K10</text>
<text x="161.3" y="101">P10</text>
<text x="162.2" y="99.2">P7</text>
<text x="228.9" y="97.4">G14</text>
<text x="228.9" y="99.2">H1</text>
<text x="228.9" y="101">H2</text>
<text x="162.2" y="104.5">E6</text>
<text x="162.3" y="106.3">F5</text>
<text x="228.9" y="102.8">H3</text>
<text x="228.9" y="104.5">H12</text>
<text x="228.9" y="106.3">H13</text>
<text x="161.5" y="108.1">J10</text>
<text x="162.1" y="113.4">C6</text>
<text x="162.2" y="109.9">K9</text>
<text x="228.9" y="108.1">H14</text>
<text x="228.9" y="109.9">J1</text>
<text x="228.9" y="111.6">J2</text>
<text x="228.9" y="113.4">J3</text>
<text x="161.9" y="115.2">M4</text>
<text x="162.1" y="117">N4</text>
<text x="162.2" y="118.8">P3</text>
<text x="228.9" y="115.2">J12</text>
<text x="228.9" y="117">J13</text>
<text x="228.9" y="118.8">J14</text>
<text x="42.7" y="120.6">VDD_SYS_3.3V</text>
<text x="78.2" y="120.6">VDD_SYS_3.3V</text>
<text x="162.1" y="124.1">C2</text>
<text x="162.2" y="120.5">P5</text>
<text x="228.9" y="120.5">K1</text>
<text x="228.9" y="122.3">K2</text>
<text x="228.9" y="124.1">K3</text>
<text x="228.9" y="125.9">K12</text>
<text x="162.2" y="131.2">A6</text>
<text x="228.9" y="127.6">K13</text>
<text x="228.9" y="129.4">K14</text>
<text x="228.9" y="131.2">L1</text>
<text x="162" y="136.5">G5</text>
<text x="162.1" y="133">C4</text>
<text x="162.2" y="134.8">E7</text>
<text x="228.9" y="133">L2</text>
<text x="228.9" y="134.8">L3</text>
<text x="228.9" y="136.5">L12</text>
<text x="44.5" y="138.3">GND</text>
<text x="80" y="138.3">GND</text>
<text x="129.8" y="141.9">GND</text>
<text x="161.2" y="138.3">H10</text>
<text x="162.1" y="143.6">N2</text>
<text x="162.2" y="141.9">K8</text>
<text x="162.4" y="140.1">J5</text>
<text x="228.9" y="138.3">L13</text>
<text x="228.9" y="140.1">L14</text>
<text x="228.9" y="141.9">M1</text>
<text x="228.9" y="143.6">M2</text>
<text x="162.1" y="145.4">N5</text>
<text x="162.2" y="147.2">P4</text>
<text x="162.2" y="149">P6</text>
<text x="228.9" y="145.4">M3</text>
<text x="154.7" y="156.1">GND</text>
<text x="172.1" y="157" transform="rotate(-90 172.1 157)">P14</text>
<text x="173.9" y="157" transform="rotate(-90 173.9 157)">P13</text>
<text x="175.7" y="157" transform="rotate(-90 175.7 157)">P12</text>
<text x="177.4" y="157" transform="rotate(-90 177.4 157)">P11</text>
<text x="179.2" y="156.1" transform="rotate(-90 179.2 156.1)">P9</text>
<text x="181" y="156.1" transform="rotate(-90 181 156.1)">P8</text>
<text x="182.8" y="156.1" transform="rotate(-90 182.8 156.1)">P2</text>
<text x="184.6" y="156.1" transform="rotate(-90 184.6 156.1)">P1</text>
<text x="186.3" y="157.1" transform="rotate(-90 186.3 157.1)">N14</text>
<text x="188.1" y="157.1" transform="rotate(-90 188.1 157.1)">N13</text>
<text x="189.9" y="157.1" transform="rotate(-90 189.9 157.1)">N12</text>
<text x="191.7" y="157.1" transform="rotate(-90 191.7 157.1)">N11</text>
<text x="193.4" y="157.1" transform="rotate(-90 193.4 157.1)">N10</text>
<text x="195.2" y="156.2" transform="rotate(-90 195.2 156.2)">N9</text>
<text x="197" y="156.2" transform="rotate(-90 197 156.2)">N8</text>
<text x="198.8" y="156.2" transform="rotate(-90 198.8 156.2)">N7</text>
<text x="200.6" y="156.2" transform="rotate(-90 200.6 156.2)">N6</text>
<text x="202.3" y="156.2" transform="rotate(-90 202.3 156.2)">N3</text>
<text x="204.1" y="156.2" transform="rotate(-90 204.1 156.2)">N1</text>
<text x="205.9" y="157.3" transform="rotate(-90 205.9 157.3)">M14</text>
<text x="207.7" y="157.3" transform="rotate(-90 207.7 157.3)">M13</text>
<text x="209.5" y="157.3" transform="rotate(-90 209.5 157.3)">M12</text>
<text x="211.2" y="157.3" transform="rotate(-90 211.2 157.3)">M11</text>
<text x="213" y="157.3" transform="rotate(-90 213 157.3)">M10</text>
<text x="214.8" y="156.4" transform="rotate(-90 214.8 156.4)">M9</text>
<text x="216.6" y="156.4" transform="rotate(-90 216.6 156.4)">M8</text>
<text x="218.3" y="156.4" transform="rotate(-90 218.3 156.4)">M7</text>
<text x="231.7" y="198.4">NanoPi NEO Plus2</text>
<text x="231.7" y="204">A3</text>
<text x="237" y="202.2">Document Number</text>
<text x="237" y="204">eMMC</text>
<text x="286.8" y="202.2">Rev</text>
<text x="229.9" y="207.5">Date:</text>
<text x="239.2" y="207.5">Thursday, December 12, 2019</text>
<text x="265.5" y="207.5">Sheet</text>
<text x="274.4" y="207.5">13</text>
<text x="279.7" y="207.5">of</text>
<text x="285" y="207.5">15</text>
<text x="286.8" y="204.7">V2 1907</text>
</g>
<g font-size="1.6" fill="#f00">
<text x="194.2" y="29.9">eMMC-D6</text>
<text x="163.9" y="35.2">eMMC-D3</text>
<text x="163.9" y="33.4">eMMC-D4</text>
<text x="192.4" y="35.2">VDDI-EMMC</text>
<text x="194.2" y="31.6">eMMC-D5</text>
<text x="83.8" y="50.2">[5] eMMC-D0</text>
<text x="83.8" y="51.9">[5] eMMC-D1</text>
<text x="83.8" y="53.7">[5] eMMC-D2</text>
<text x="83.8" y="55.5">[5] eMMC-D3</text>
<text x="83.8" y="57.3">[5] eMMC-D4</text>
<text x="83.8" y="59">[5] eMMC-D5</text>
<text x="236.9" y="58.3">eMMC-D5</text>
<text x="83.8" y="60.8">[5] eMMC-D6</text>
<text x="83.8" y="62.6">[5] eMMC-D7</text>
<text x="82.2" y="66.2">[5] eMMC-CMD</text>
<text x="82.7" y="67.9">[5] eMMC-CLK</text>
<text x="82.7" y="75">[5] eMMC-RST</text>
<text x="140.8" y="79.7">eMMC-D7</text>
<text x="133.7" y="124.1">VDDI-EMMC</text>
</g>
<g font-size="1.6" fill="#000080">
<text x="145.1" y="35.2">R23</text>
<text x="145.1" y="37.4">10K</text>
<text x="165.4" y="44.1">U2</text>
<text x="106.7" y="67.2">R71</text>
<text x="115.6" y="67.2">33R</text>
<text x="124.5" y="79.7">C199</text>
<text x="126.2" y="83.2">NC</text>
<text x="48" y="127.7">C72</text>
<text x="48" y="129.5">1uF</text>
<text x="55.1" y="127.7">C75</text>
<text x="55.1" y="129.5">100nF</text>
<text x="65.8" y="127.7">C16</text>
<text x="65.8" y="129.5">100nF</text>
<text x="83.6" y="127.7">C71</text>
<text x="83.6" y="129.5">1uF</text>
<text x="92.5" y="127.7">C52</text>
<text x="92.5" y="129.5">100nF</text>
<text x="101.4" y="127.7">C69</text>
<text x="101.4" y="129.5">100nF</text>
<text x="133.4" y="129.5">C70</text>
<text x="133.4" y="131.2">1uF</text>
<text x="142.3" y="129.5">C68</text>
<text x="142.3" y="131.2">100nF</text>
<text x="222.3" y="156.1">KLM8G1YEMD-B031</text>
</g>
<g font-size="1.6" fill="#004080">
<text x="166.3" y="50.5">DAT0</text>
<text x="166.3" y="52.3">DAT1</text>
<text x="175" y="50.3" transform="rotate(-90 175 50.3)">NC1</text>
<text x="176.8" y="50.3" transform="rotate(-90 176.8 50.3)">NC2</text>
<text x="178.6" y="50.3" transform="rotate(-90 178.6 50.3)">NC3</text>
<text x="180.3" y="50.3" transform="rotate(-90 180.3 50.3)">NC4</text>
<text x="182.1" y="50.3" transform="rotate(-90 182.1 50.3)">NC5</text>
<text x="183.9" y="50.3" transform="rotate(-90 183.9 50.3)">NC6</text>
<text x="185.7" y="50.3" transform="rotate(-90 185.7 50.3)">NC7</text>
<text x="187.4" y="50.3" transform="rotate(-90 187.4 50.3)">NC8</text>
<text x="189.2" y="50.3" transform="rotate(-90 189.2 50.3)">NC9</text>
<text x="191" y="51.2" transform="rotate(-90 191 51.2)">NC10</text>
<text x="192.8" y="51.2" transform="rotate(-90 192.8 51.2)">NC11</text>
<text x="194.6" y="51.2" transform="rotate(-90 194.6 51.2)">NC12</text>
<text x="196.3" y="51.2" transform="rotate(-90 196.3 51.2)">NC13</text>
<text x="198.1" y="51.2" transform="rotate(-90 198.1 51.2)">NC14</text>
<text x="199.9" y="51.2" transform="rotate(-90 199.9 51.2)">NC15</text>
<text x="201.7" y="51.2" transform="rotate(-90 201.7 51.2)">NC16</text>
<text x="203.4" y="51.2" transform="rotate(-90 203.4 51.2)">NC17</text>
<text x="205.2" y="51.2" transform="rotate(-90 205.2 51.2)">NC18</text>
<text x="207" y="51.2" transform="rotate(-90 207 51.2)">NC19</text>
<text x="208.8" y="51.2" transform="rotate(-90 208.8 51.2)">NC20</text>
<text x="210.6" y="51.2" transform="rotate(-90 210.6 51.2)">NC21</text>
<text x="212.3" y="51.2" transform="rotate(-90 212.3 51.2)">NC22</text>
<text x="214.1" y="51.2" transform="rotate(-90 214.1 51.2)">NC23</text>
<text x="215.9" y="51.2" transform="rotate(-90 215.9 51.2)">NC24</text>
<text x="217.7" y="51.2" transform="rotate(-90 217.7 51.2)">NC25</text>
<text x="219.5" y="51.2" transform="rotate(-90 219.5 51.2)">NC26</text>
<text x="221.2" y="51.2" transform="rotate(-90 221.2 51.2)">NC27</text>
<text x="223" y="51.2" transform="rotate(-90 223 51.2)">NC28</text>
<text x="166.3" y="54.1">DAT2</text>
<text x="166.3" y="55.8">DAT3</text>
<text x="166.3" y="57.6">DAT4</text>
<text x="166.3" y="59.4">DAT5</text>
<text x="222.6" y="55.8">NC29</text>
<text x="222.6" y="57.6">NC30</text>
<text x="222.6" y="59.4">NC31</text>
<text x="166.3" y="61.2">DAT6</text>
<text x="166.3" y="62.9">DAT7</text>
<text x="222.6" y="61.2">NC32</text>
<text x="222.6" y="62.9">NC33</text>
<text x="222.6" y="64.7">NC34</text>
<text x="166.3" y="71.8">Data Strobe</text>
<text x="166.3" y="66.5">CMD</text>
<text x="166.3" y="68.3">CLK</text>
<text x="222.6" y="66.5">NC35</text>
<text x="222.6" y="68.3">NC36</text>
<text x="222.6" y="70.1">NC37</text>
<text x="222.6" y="71.8">NC38</text>
<text x="166.3" y="75.4">RSTN</text>
<text x="222.6" y="73.6">NC39</text>
<text x="222.6" y="75.4">NC40</text>
<text x="222.6" y="77.2">NC41</text>
<text x="166.3" y="80.7">RFU1</text>
<text x="166.3" y="82.5">RFU2</text>
<text x="222.6" y="79">NC42</text>
<text x="222.6" y="80.7">NC43</text>
<text x="222.6" y="82.5">NC44</text>
<text x="166.3" y="84.3">FRU3</text>
<text x="166.3" y="86.1">RFU4</text>
<text x="166.3" y="87.8">RFU5</text>
<text x="166.3" y="89.6">RFU6</text>
<text x="222.6" y="84.3">NC45</text>
<text x="222.6" y="86.1">NC46</text>
<text x="222.6" y="87.8">NC47</text>
<text x="222.6" y="89.6">NC48</text>
<text x="166.3" y="91.4">RFU7</text>
<text x="166.3" y="93.2">RFU8</text>
<text x="166.3" y="95">RFU9</text>
<text x="222.6" y="91.4">NC49</text>
<text x="222.6" y="93.2">NC50</text>
<text x="222.6" y="95">NC51</text>
<text x="166.3" y="96.7">RFU10</text>
<text x="166.3" y="98.5">RFU11</text>
<text x="166.3" y="100.3">RFU12</text>
<text x="222.6" y="96.7">NC52</text>
<text x="222.6" y="98.5">NC53</text>
<text x="222.6" y="100.3">NC54</text>
<text x="166.3" y="105.6">VDDF</text>
<text x="166.3" y="107.4">VDDF</text>
<text x="166.3" y="102.1">RFU13</text>
<text x="222.6" y="102.1">NC55</text>
<text x="222.6" y="103.8">NC56</text>
<text x="222.6" y="105.6">NC57</text>
<text x="222.6" y="107.4">NC58</text>
<text x="166.3" y="109.2">VDDF</text>
<text x="166.3" y="111">VDDF</text>
<text x="222.6" y="109.2">NC59</text>
<text x="222.6" y="111">NC60</text>
<text x="222.6" y="112.7">NC61</text>
<text x="166.3" y="114.5">VDD</text>
<text x="166.3" y="116.3">VDD</text>
<text x="166.3" y="118.1">VDD</text>
<text x="166.3" y="119.8">VDD</text>
<text x="222.6" y="114.5">NC62</text>
<text x="222.6" y="116.3">NC63</text>
<text x="222.6" y="118.1">NC64</text>
<text x="222.6" y="119.8">NC65</text>
<text x="166.3" y="125.2">VDDI</text>
<text x="166.3" y="121.6">VDD</text>
<text x="222.6" y="121.6">NC67</text>
<text x="222.6" y="123.4">NC68</text>
<text x="222.6" y="125.2">NC69</text>
<text x="222.6" y="127">NC70</text>
<text x="222.6" y="128.7">NC71</text>
<text x="222.6" y="130.5">NC72</text>
<text x="166.3" y="132.3">Vss</text>
<text x="166.3" y="134.1">Vss</text>
<text x="166.3" y="135.8">Vss</text>
<text x="166.3" y="137.6">Vss</text>
<text x="222.6" y="132.3">NC73</text>
<text x="222.6" y="134.1">NC74</text>
<text x="222.6" y="135.8">NC75</text>
<text x="222.6" y="137.6">NC76</text>
<text x="166.3" y="139.4">Vss</text>
<text x="166.3" y="141.2">Vss</text>
<text x="166.3" y="143">Vss</text>
<text x="222.6" y="139.4">NC77</text>
<text x="222.6" y="141.2">NC78</text>
<text x="222.6" y="143">NC79</text>
<text x="166.3" y="144.7">Vss</text>
<text x="166.3" y="146.5">Vss</text>
<text x="166.3" y="148.3">Vss</text>
<text x="222.6" y="144.7">NC80</text>
<text x="222.6" y="146.5">NC81</text>
<text x="166.3" y="150.1">Vss</text>
<text x="173.2" y="152" transform="rotate(-90 173.2 152)">NC108</text>
<text x="175" y="152" transform="rotate(-90 175 152)">NC107</text>
<text x="176.8" y="152" transform="rotate(-90 176.8 152)">NC106</text>
<text x="178.6" y="152" transform="rotate(-90 178.6 152)">NC105</text>
<text x="180.3" y="152" transform="rotate(-90 180.3 152)">NC104</text>
<text x="182.1" y="152" transform="rotate(-90 182.1 152)">NC103</text>
<text x="183.9" y="152" transform="rotate(-90 183.9 152)">NC102</text>
<text x="185.7" y="152" transform="rotate(-90 185.7 152)">NC101</text>
<text x="187.4" y="152" transform="rotate(-90 187.4 152)">NC100</text>
<text x="189.2" y="152" transform="rotate(-90 189.2 152)">NC99</text>
<text x="191" y="152" transform="rotate(-90 191 152)">NC98</text>
<text x="192.8" y="152" transform="rotate(-90 192.8 152)">NC97</text>
<text x="194.6" y="152" transform="rotate(-90 194.6 152)">NC96</text>
<text x="196.3" y="152" transform="rotate(-90 196.3 152)">NC95</text>
<text x="198.1" y="152" transform="rotate(-90 198.1 152)">NC94</text>
<text x="199.9" y="152" transform="rotate(-90 199.9 152)">NC93</text>
<text x="201.7" y="152" transform="rotate(-90 201.7 152)">NC92</text>
<text x="203.4" y="152" transform="rotate(-90 203.4 152)">NC91</text>
<text x="205.2" y="152" transform="rotate(-90 205.2 152)">NC90</text>
<text x="207" y="152" transform="rotate(-90 207 152)">NC89</text>
<text x="208.8" y="152" transform="rotate(-90 208.8 152)">NC88</text>
<text x="210.6" y="152" transform="rotate(-90 210.6 152)">NC87</text>
<text x="212.3" y="152" transform="rotate(-90 212.3 152)">NC86</text>
<text x="214.1" y="152" transform="rotate(-90 214.1 152)">NC85</text>
<text x="215.9" y="152" transform="rotate(-90 215.9 152)">NC84</text>
<text x="217.7" y="152" transform="rotate(-90 217.7 152)">NC83</text>
<text x="219.5" y="152" transform="rotate(-90 219.5 152)">NC82</text>
</g>
<text font-size="1.5" x="229.9" y="202.1">Size</text>
</svg>
